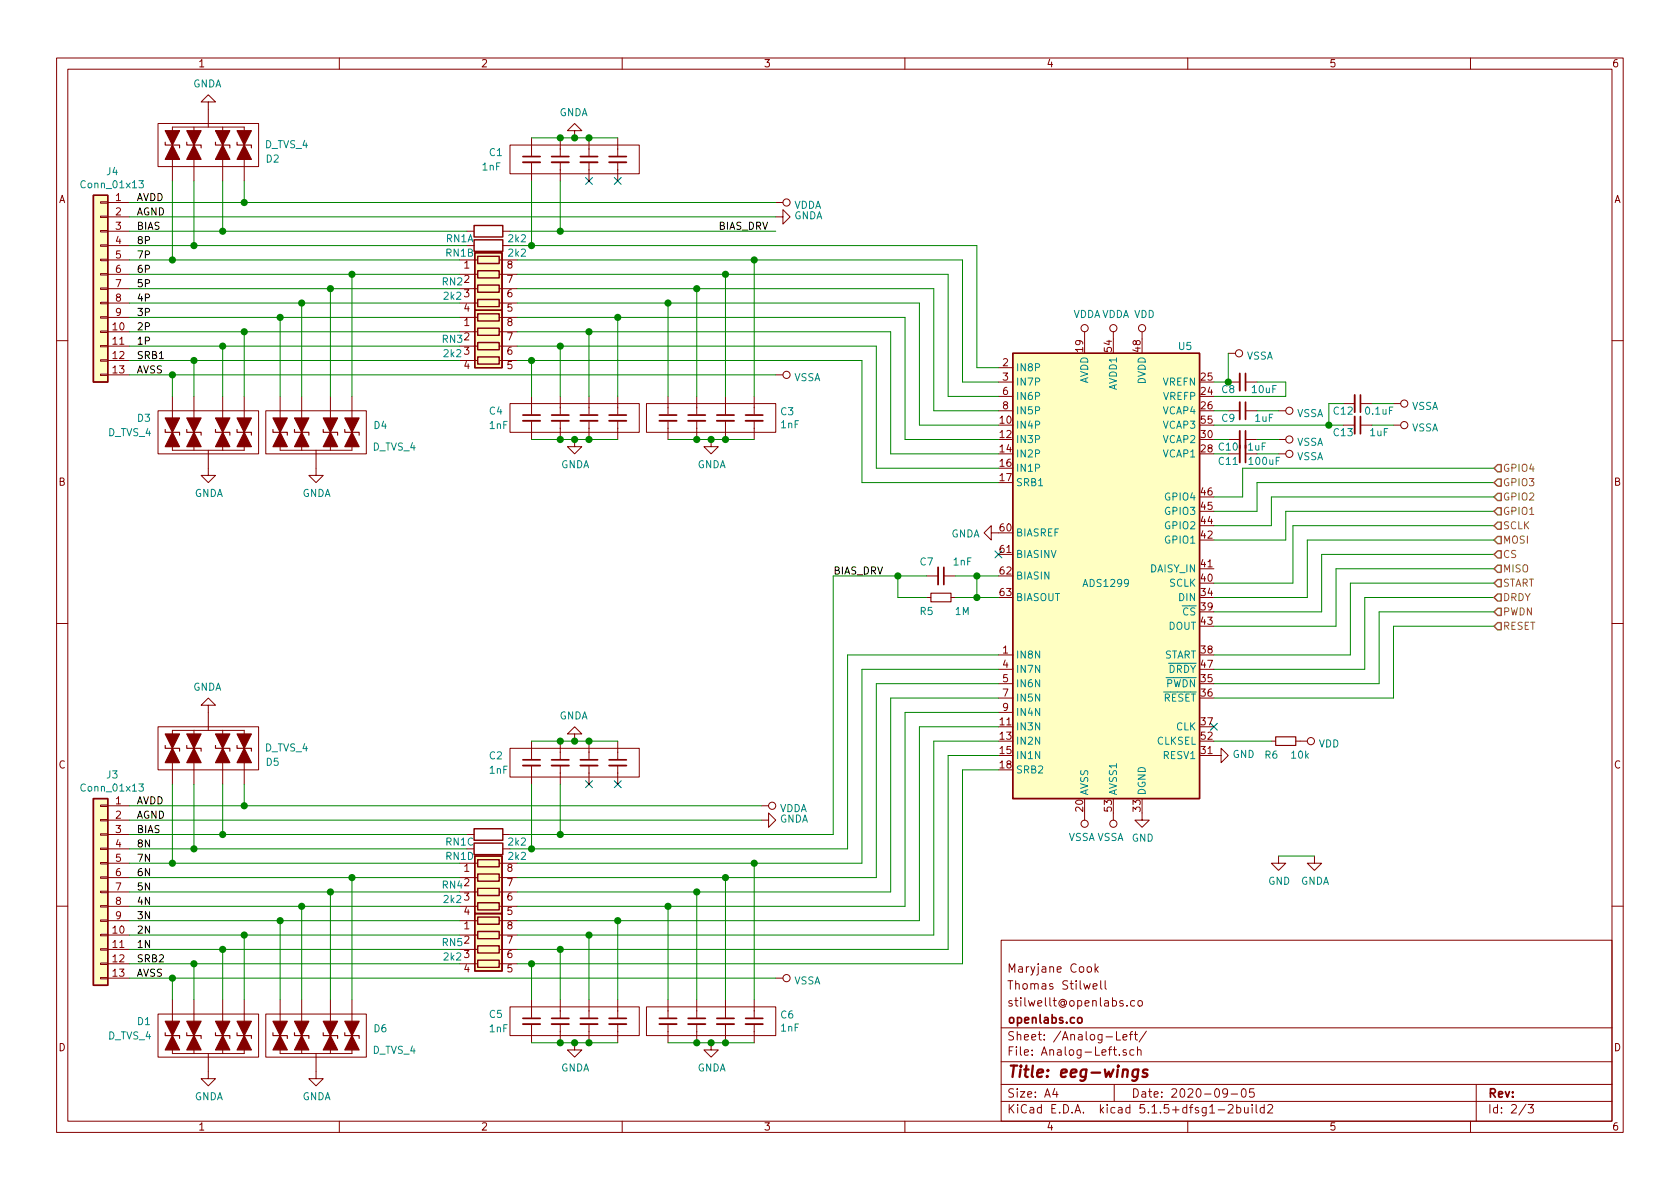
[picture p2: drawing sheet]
<svg xmlns="http://www.w3.org/2000/svg" width="297mm" height="210mm" viewBox="0 0 297 210" stroke-linecap="round" stroke-linejoin="round" font-family="sans-serif">
<g fill="none" stroke="#840000" stroke-width=".18">
<path d="M10 10.3h277v189.9h-277zM12 12.2h273v186.1h-273zM36.8 18h1.3l-1.3-1.2-1.2 1.2h1.2v3.8M60 10.3v1.9M110 10.3v1.9M160 10.3v1.9M210 10.3v1.9M260 10.3v1.9M17.8 38.2h1.2v.3h-1.2zM17.8 35.7h1.2v.2h-1.2zM19 35.8h3.9M19 38.3h3.9"/>
<path d="M27.9 21.8h17.8v7.7h-17.8zM30.5 22.5h12.7zM30.5 22.5v.6zM30.5 28.2v1.3zM30.5 24.4v2.5M30.5 29.5v2.5M34.3 22.5v.6zM34.3 28.2v1.3zM34.3 24.4v2.5M34.3 29.5v2.5M36.8 21.8v.7zM39.4 22.5v.6z"/>
<path d="M39.4 28.2v1.3zM39.4 24.4v2.5M39.4 29.5v2.5M43.2 22.5v.6zM43.2 28.2v1.3zM43.2 24.4v2.5M43.2 29.5v2.5M90.2 25.6h22.8v5.1h-22.8zM94 28.8v1.3zM94 26.3v1.3zM94 24.4v2M94 30v2"/>
<path d="M99.1 28.8v1.3zM99.1 26.3v1.3zM99.1 24.4v2M99.1 30v2M101.6 23.1h1.3l-1.3-1.3-1.3 1.3h1.3v1.3M104.1 28.8v1.3zM104.1 26.3v1.3zM104.1 24.4v2M104.1 30v2M109.2 28.8v1.3zM109.2 26.3v1.3zM109.2 24.4v2"/>
<path d="M109.2 30v2M137.2 38.3h1.2v-1.2l1.3 1.2-1.3 1.3v-1.3M137.2 35.8h1.2M17.8 56h1.2v.3h-1.2zM17.8 58.5h1.2v.3h-1.2zM17.8 53.5h1.2v.2h-1.2zM17.8 48.4h1.2v.2h-1.2zM17.8 45.8h1.2v.3h-1.2zM17.8 43.3h1.2v.3h-1.2zM17.8 40.8h1.2v.2h-1.2zM17.8 50.9h1.2v.3h-1.2zM19 58.7h3.9"/>
<path d="M19 40.9h3.9M19 43.4h3.9M19 46h3.9M19 48.5h3.9M19 51h3.9M19 53.6h3.9M19 56.1h3.9M81.3 58.7h3.2M81.3 48.5h3.2M81.3 51h3.2M81.3 53.6h3.2M81.3 56.1h3.2"/>
<path d="M82.5 40.9h1.3M83.8 46h.7M88.3 58.7h3.1M88.3 46h3.1M88.3 48.5h3.1M88.3 51h3.1M88.3 53.6h3.1M88.3 56.1h3.1M88.9 40.9h1.3M88.9 43.4h1.3M191.8 58.7v1.2M196.8 58.7v1.2"/>
<path d="M201.9 58.7v1.2M10 60.2h2M17.8 61.1h1.2v.2h-1.2zM17.8 63.6h1.2v.3h-1.2zM17.8 66.2h1.2v.2h-1.2zM19 66.3h3.9M19 61.2h3.9M19 63.7h3.9M27.9 72.6h17.8v7.7h-17.8zM30.5 79.6h12.7zM30.5 79v.6zM30.5 72.6v1.3z"/>
<path d="M30.5 70.1v2.5M30.5 75.2v2.5M34.3 79v.6zM34.3 72.6v1.3zM34.3 70.1v2.5M34.3 75.2v2.5M36.8 79.6v.7zM39.4 79v.6zM39.4 72.6v1.3zM39.4 70.1v2.5M39.4 75.2v2.5M43.2 79v.6z"/>
<path d="M43.2 72.6v1.3zM43.2 70.1v2.5M43.2 75.2v2.5M47 72.6h17.8v7.7h-17.8zM49.5 79.6h12.7zM49.5 79v.6zM49.5 72.6v1.3zM49.5 70.1v2.5M49.5 75.2v2.5M53.3 79v.6zM53.3 72.6v1.3zM53.3 70.1v2.5"/>
<path d="M53.3 75.2v2.5M55.9 79.6v.7zM58.4 79v.6zM58.4 72.6v1.3zM58.4 70.1v2.5M58.4 75.2v2.5M62.2 79v.6zM62.2 72.6v1.3zM62.2 70.1v2.5M62.2 75.2v2.5M81.3 61.2h3.2M81.3 63.7h3.2"/>
<path d="M88.3 61.2h3.1M88.3 63.7h3.1M90.2 71.4h22.8v5h-22.8zM94 74.5v1.3zM94 72v1.3zM94 70.1v2M94 75.7v2M99.1 74.5v1.3zM99.1 72v1.3zM99.1 70.1v2M99.1 75.7v2M101.6 77.7v1.3h1.3l-1.3 1.3-1.3-1.3h1.3"/>
<path d="M104.1 74.5v1.3zM104.1 72v1.3zM104.1 70.1v2M104.1 75.7v2M109.2 74.5v1.3zM109.2 72v1.3zM109.2 70.1v2M109.2 75.7v2M114.3 71.4h22.9v5h-22.9zM118.1 74.5v1.3zM118.1 72v1.3zM118.1 70.1v2"/>
<path d="M118.1 75.7v2M123.2 74.5v1.3zM123.2 72v1.3zM123.2 70.1v2M123.2 75.7v2M125.7 77.7v1.3h1.3l-1.3 1.3-1.2-1.3h1.2M128.3 74.5v1.3zM128.3 72v1.3zM128.3 70.1v2M128.3 75.7v2M133.3 74.5v1.3zM133.3 72v1.3z"/>
<path d="M133.3 70.1v2M133.3 75.7v2M137.2 66.3h1.2M176.5 65h2.6M176.5 67.6h2.6M176.5 70.1h2.6M176.5 72.6h2.6M217.2 67.6h2M217.2 72.6h2M217.2 77.7h2M217.2 62.5h1.2M220.2 67.6h2"/>
<path d="M220.2 72.6h2M220.2 77.7h2M226.1 72.6h1.2M226.1 77.7h1.2M237.5 71.4h2M237.5 75.2h2M240.5 71.4h2.1M240.5 75.2h2.1M246.4 71.4h1.2M246.4 75.2h1.2M285 60.2h2M36.8 80.3v3.8h1.3l-1.3 1.2-1.2-1.2h1.2"/>
<path d="M55.9 80.3v3.8h1.2l-1.2 1.2-1.3-1.2h1.3M175.3 94.2v-1.2l-1.3 1.2 1.3 1.3v-1.3h1.2M220.2 80.3h2M226.1 80.3h1.2M10 110.3h2M163.8 101.8h2.1M163.8 105.7h.8M166.9 101.8h2M168.1 105.7h.8M176.5 115.8h2.6M176.5 118.4h2.6M285 110.3h2"/>
<path d="M27.9 128.5h17.8v7.6h-17.8zM30.5 129.2h12.7zM30.5 129.2v.6zM30.5 134.9v1.2zM30.5 131.1v2.5M30.5 136.1v2.6M34.3 129.2v.6zM34.3 134.9v1.2zM34.3 131.1v2.5M34.3 136.1v2.6M36.8 128.5v.7zM36.8 124.7h1.3l-1.3-1.3-1.2 1.3h1.2v3.8"/>
<path d="M39.4 129.2v.6zM39.4 134.9v1.2zM39.4 131.1v2.5M39.4 136.1v2.6M43.2 129.2v.6zM43.2 134.9v1.2zM43.2 131.1v2.5M43.2 136.1v2.6M90.2 132.3h22.8v5.1h-22.8zM94 135.5v1.3zM94 133v1.2zM94 131.1v2"/>
<path d="M94 136.6v2.1M99.1 135.5v1.3zM99.1 133v1.2zM99.1 131.1v2M99.1 136.6v2.1M101.6 129.8h1.3l-1.3-1.3-1.3 1.3h1.3v1.3M104.1 135.5v1.3zM104.1 133v1.2zM104.1 131.1v2M104.1 136.6v2.1M109.2 135.5v1.3zM109.2 133v1.2z"/>
<path d="M109.2 131.1v2M109.2 136.6v2.1M176.5 120.9h2.6M176.5 123.4h2.6M176.5 126h2.6M214.6 133.6h1.3v-1.3l1.3 1.3-1.3 1.3v-1.3M224.8 131.1h.8M229.1 131.1h2M17.8 155.1h1.2v.2h-1.2zM17.8 152.5h1.2v.3h-1.2zM17.8 150h1.2v.2h-1.2zM17.8 147.4h1.2v.3h-1.2z"/>
<path d="M17.8 157.6h1.2v.3h-1.2zM17.8 144.9h1.2v.3h-1.2zM17.8 142.4h1.2v.2h-1.2zM19 142.5h3.9M19 145h3.9M19 147.6h3.9M19 150.1h3.9M19 152.6h3.9M19 155.2h3.9M19 157.7h3.9M81.3 155.2h3.2M81.3 157.7h3.2"/>
<path d="M82.5 147.6h1.3M83.8 152.6h.7M88.3 152.6h3.1M88.3 155.2h3.1M88.3 157.7h3.1M88.9 147.6h1.3M88.9 150.1h1.3M134.6 145h1.3v-1.2l1.3 1.2-1.3 1.3v-1.3M134.6 142.5h1.3M191.8 143.8v1.2M196.8 143.8v1.2M201.9 143.8v1.2h1.3l-1.3 1.3-1.2-1.3h1.2"/>
<path d="M226.1 151.4v1.2h1.2l-1.2 1.3-1.3-1.3h1.3M232.4 151.4v1.2h1.3l-1.3 1.3-1.3-1.3h1.3M10 160.2h2M17.8 162.7h1.2v.2h-1.2zM17.8 165.2h1.2v.3h-1.2zM17.8 167.8h1.2v.2h-1.2zM17.8 170.3h1.2v.3h-1.2zM17.8 172.8h1.2v.3h-1.2zM17.8 160.1h1.2v.3h-1.2zM19 165.3h3.9M19 167.9h3.9M19 170.4h3.9"/>
<path d="M19 173h3.9M19 160.3h3.9M19 162.8h3.9M27.9 179.3h17.8v7.6h-17.8zM30.5 179.3v1.3zM30.5 176.8v2.5M34.3 179.3v1.3zM34.3 176.8v2.5M39.4 179.3v1.3zM39.4 176.8v2.5M43.2 179.3v1.3zM43.2 176.8v2.5"/>
<path d="M47 179.3h17.8v7.6h-17.8zM49.5 179.3v1.3zM49.5 176.8v2.5M53.3 179.3v1.3zM53.3 176.8v2.5M58.4 179.3v1.3zM58.4 176.8v2.5M62.2 179.3v1.3zM62.2 176.8v2.5M81.3 165.3h3.2M81.3 167.9h3.2M81.3 170.4h3.2"/>
<path d="M81.3 160.3h3.2M81.3 162.8h3.2M88.3 165.3h3.1M88.3 167.9h3.1M88.3 170.4h3.1M88.3 160.3h3.1M88.3 162.8h3.1M90.2 178h22.8v5.1h-22.8zM94 178.7v1.3zM94 176.8v2M99.1 178.7v1.3zM99.1 176.8v2"/>
<path d="M104.1 178.7v1.3zM104.1 176.8v2M109.2 178.7v1.3zM109.2 176.8v2M114.3 178h22.9v5.1h-22.9zM118.1 178.7v1.3zM118.1 176.8v2M123.2 178.7v1.3zM123.2 176.8v2M128.3 178.7v1.3zM128.3 176.8v2M133.3 178.7v1.3z"/>
<path d="M133.3 176.8v2M137.2 173h1.2M177 166.3h108v32h-108zM192.3 171.1l.2-.2 .4 .2v.7l-.2 .1-.4-.1zM193.3 174.4l.7-.1-.1-.3-.4-.1-.2 .2v.7h.6M193.6 170.4v1.5M193.8 171.4l.4 .5M194.2 170.9l-.6 .6M194.6 173.4v1.3l.2 .2M195.4 173.4v1.3l.2 .2M199.3 177.8v.1M200.6 177l-.4-.1-.3 .3 .1 .6 .2 .1 .4-.1"/>
<path d="M201.3 177l.4-.1 .3 .3v.4l-.3 .3-.4-.1-.1-.2zM285 160.2h2M30.5 186.3h12.7zM30.5 185.7v.6zM30.5 181.9v2.5M34.3 185.7v.6zM34.3 181.9v2.5M36.8 186.3v.6zM36.8 186.9v3.8h1.3l-1.3 1.3-1.2-1.3h1.2M39.4 185.7v.6zM39.4 181.9v2.5M43.2 185.7v.6z"/>
<path d="M43.2 181.9v2.5M49.5 186.3h12.7zM49.5 185.7v.6zM49.5 181.9v2.5M53.3 185.7v.6zM53.3 181.9v2.5M55.9 186.3v.6zM55.9 186.9v3.8h1.2l-1.2 1.3-1.3-1.3h1.3M58.4 185.7v.6zM58.4 181.9v2.5M60 198.3v1.9M62.2 185.7v.6z"/>
<path d="M62.2 181.9v2.5M94 181.2v1.3zM94 182.4v2M99.1 181.2v1.3zM99.1 182.4v2M101.6 184.4v1.3h1.3l-1.3 1.2-1.3-1.2h1.3M104.1 181.2v1.3zM104.1 182.4v2M109.2 181.2v1.3zM109.2 182.4v2M110 198.3v1.9M118.1 181.2v1.3z"/>
<path d="M118.1 182.4v2M123.2 181.2v1.3zM123.2 182.4v2M125.7 184.4v1.3h1.3l-1.3 1.2-1.2-1.2h1.2M128.3 181.2v1.3zM128.3 182.4v2M133.3 181.2v1.3zM133.3 182.4v2M160 198.3v1.9M177 194.8h108M177 191.8h108M177 187.8h108"/>
<path d="M177 181.8h108M186.5 192.5l-.4 1h1M186.8 193v1M197 191.8v3M197.4 182.4v1.5h.7M197.9 186.5v.1M198.6 183.4l.7-.1-.1-.3-.4-.1-.2 .2v.7h.6M199.1 185.7l-.3-.1-.2 .2v.2l.5 .2v.3h-.5M199.7 182.9h.6M200.3 182.4l-.4 .2v1.3M200.5 185.7l-.4-.1-.3 .3v.6l.3 .1 .4-.1M200.6 182.9h.5"/>
<path d="M200.8 182.4v1.3l.3 .2M201.1 185.7l.2-.1 .4 .1 .1 .9M201.1 185.1v1.5M202.7 182.3l-1.3 2M210 198.3v1.9M215.4 196.3h1.1M217 193.2l-.1 .2a.48 .48 0 0 1-.6-.1v-.6a.48 .48 0 0 1 .6-.1l.1 .1a1.19 1.19 0 0 1-.2 1.2l-.5 .1M217.2 195.5l.2-.2h.4l.2 .5-.9 1h.9M217.7 193.5h1.1M218.7 195.9l.4-.1 .3 .3-.1 .6h-.6M218.7 195.3v1.5M219.6 192.7l.4-.2a.94 .94 0 0 1 0 1.5 .82 .82 0 0 1-.4-1.3z"/>
<path d="M220 195.8l.1 .9 .3 .1 .3-.1M220.7 195.8v1M221.4 195.3v.2M221.4 195.8v1M221.7 192.5h-.7l-.1 .7 .2-.1 .5 .1 .2 .2-.1 .5-.2 .1-.6-.1M222.1 195.3v1.3l.2 .2M223.5 195.9l-.4-.1-.3 .3 .1 .6 .2 .1 .4-.1M223.5 195.3v1.5M224.2 195.5l.2-.2h.3l.3 .5-.9 1h.9M260 198.3v1.9M261 191.8v6.5M269.8 195.2l-1.2 2"/>
<path d="M270.2 195.3h.9l-.5 .6 .4 .1v.7l-.2 .1-.6-.1"/>
<circle cx="139.1" cy="35.8" r=".63"/>
<circle cx="191.8" cy="58" r=".63"/>
<circle cx="196.8" cy="58" r=".63"/>
<circle cx="201.9" cy="58" r=".63"/>
<circle cx="139.1" cy="66.3" r=".63"/>
<circle cx="219.1" cy="62.5" r=".63"/>
<circle cx="228" cy="72.6" r=".63"/>
<circle cx="228" cy="77.7" r=".63"/>
<circle cx="248.3" cy="71.4" r=".63"/>
<circle cx="248.3" cy="75.2" r=".63"/>
<circle cx="228" cy="80.3" r=".63"/>
<circle cx="231.8" cy="131.1" r=".63"/>
<circle cx="136.5" cy="142.5" r=".63"/>
<circle cx="191.8" cy="145.7" r=".63"/>
<circle cx="196.8" cy="145.7" r=".63"/>
<circle cx="139.1" cy="173" r=".63"/>
</g>
<path d="M201.3 189.1l-.2 1.6a.6 .6 0 0 1-.9 .3M201.3 189.2a.73 .73 0 0 0-.9 .1l-.2 .8 .1 .2 .2 .1 .6-.1M202.9 189.2a.51 .51 0 0 0-.8 .3l.2 .3 .5 .1 .1 .3-.4 .2-.5-.1" fill="none" stroke="#840000" stroke-width=".41"/>
<g fill="none" stroke="#840000" stroke-width=".3">
<path d="M92.5 27.7h3M97.5 27.7h3.1M102.6 27.7h3.1M107.7 27.7h3M92.5 73.4h3M97.5 73.4h3.1M102.6 73.4h3.1M107.7 73.4h3M116.6 73.4h3M121.7 73.4h3M126.7 73.4h3.1M131.8 73.4h3.1"/>
<path d="M220.2 66v3.1M220.2 71.1v3.1M220.2 76.2v5.6M240.5 69.8v3.1M240.5 73.7v3M166.9 100.3v3.1M92.5 134.4h3M97.5 134.4h3.1M102.6 134.4h3.1M107.7 134.4h3M92.5 180.1h3M97.5 180.1h3.1"/>
<path d="M102.6 180.1h3.1M107.7 180.1h3M116.6 180.1h3M121.7 180.1h3M126.7 180.1h3.1M131.8 180.1h3.1M190.6 180.1l.2-.2 .4 .2 .1 .5-.1 .2-.4 .1-.2-.1z"/>
</g>
<g fill="none" stroke="#840000" stroke-width=".33">
<path d="M92.5 28.7h3M97.5 28.7h3.1M102.6 28.7h3.1M107.7 28.7h3M92.5 74.4h3M97.5 74.4h3.1M102.6 74.4h3.1M107.7 74.4h3M116.6 74.4h3M121.7 74.4h3M126.7 74.4h3.1M131.8 74.4h3.1"/>
<path d="M219.2 66v3.1M219.2 71.1v3.1M219.2 76.2v5.6M239.5 69.8v3.1M239.5 73.7v3M165.9 100.3v3.1M92.5 135.4h3M97.5 135.4h3.1M102.6 135.4h3.1M107.7 135.4h3M92.5 181.1h3M97.5 181.1h3.1"/>
<path d="M102.6 181.1h3.1M107.7 181.1h3M116.6 181.1h3M121.7 181.1h3M126.7 181.1h3.1M131.8 181.1h3.1"/>
</g>
<g fill="#ffffc2" stroke="#ffffc2" stroke-width=".18">
<path d="M16.5 141.2h2.5v33h-2.5z"/>
<path d="M179.1 62.5h33v78.7h-33z"/>
<path d="M16.5 34.5h2.5v33.1h-2.5z"/>
<path d="M83.9 54.9h4.9v10.1h-4.9z"/>
<path d="M83.9 161.5h4.9v10.2h-4.9z"/>
<path d="M83.9 151.4h4.9v10.1h-4.9z"/>
<path d="M83.9 44.7h4.9v10.2h-4.9z"/>
</g>
<g fill="none" stroke="#840000" stroke-width=".25">
<path d="M16.5 34.5h2.5v33.1h-2.5zM83.8 39.9h5.1v2h-5.1zM83.8 42.4h5.1v2h-5.1zM83.9 54.9h4.9v10.1h-4.9zM83.9 44.7h4.9v10.2h-4.9zM84.5 55.5h3.8v1.3h-3.8zM84.5 58h3.8v1.3h-3.8zM84.5 45.3h3.8v1.3h-3.8zM84.5 47.9h3.8v1.2h-3.8zM84.5 50.4h3.8v1.3h-3.8zM84.5 53h3.8v1.2h-3.8zM84.5 60.6h3.8v1.2h-3.8z"/>
<path d="M84.5 63.1h3.8v1.3h-3.8zM179.1 62.5h33v78.7h-33zM16.5 141.2h2.5v33h-2.5zM83.8 149.1h5.1v2h-5.1zM83.8 146.6h5.1v2h-5.1zM83.9 151.4h4.9v10.1h-4.9zM84.5 152h3.8v1.3h-3.8zM84.5 154.6h3.8v1.2h-3.8zM84.5 157.1h3.8v1.3h-3.8zM84.5 159.6h3.8v1.3h-3.8zM83.9 161.5h4.9v10.2h-4.9zM84.5 162.2h3.8v1.2h-3.8z"/>
<path d="M84.5 164.7h3.8v1.3h-3.8zM84.5 167.3h3.8v1.2h-3.8zM84.5 169.8h3.8v1.3h-3.8z"/>
</g>
<path d="M24.6 31.9h.7l-.4 .5 .4 .2-.1 .6h-.4l-.2-.1M24.6 138.6h.7l-.4 .5 .4 .1-.1 .6-.4 .1-.2-.1" fill="none" stroke="#008484" stroke-width=".18"/>
<g fill="none" stroke="#840000" stroke-width=".2">
<path d="M29.2 25.1v.5h2.5v.6M33 25.1v.5h2.6v.6M38.1 25.1v.5h2.5v.6M41.9 25.1v.5h2.5v.6M29.2 75.9v.5h2.5v.6M33 75.9v.5h2.6v.6M38.1 75.9v.5h2.5v.6M41.9 75.9v.5h2.5v.6M48.3 75.9v.5h2.5v.6M52.1 75.9v.5h2.5v.6M57.1 75.9v.5h2.6v.6M61 75.9v.5h2.5v.6"/>
<path d="M164.6 104.9h3.5v1.5h-3.5zM29.2 131.8v.5h2.5v.5M33 131.8v.5h2.6v.5M38.1 131.8v.5h2.5v.5M41.9 131.8v.5h2.5v.5M225.6 130.3h3.5v1.5h-3.5zM29.2 182.6v.5h2.5v.5M33 182.6v.5h2.6v.5M38.1 182.6v.5h2.5v.5M41.9 182.6v.5h2.5v.5M48.3 182.6v.5h2.5v.5M52.1 182.6v.5h2.5v.5"/>
<path d="M57.1 182.6v.5h2.6v.5M61 182.6v.5h2.5v.5"/>
</g>
<g fill="#840000" stroke="#840000" stroke-width=".2">
<path d="M43.2 25.6l1.2 2.6h-2.5z"/>
<path d="M41.9 23.1h2.5l-1.2 2.5z"/>
<path d="M39.4 25.6l1.2 2.6h-2.5z"/>
<path d="M38.1 23.1h2.5l-1.2 2.5z"/>
<path d="M34.3 25.6l1.3 2.6h-2.6z"/>
<path d="M33 23.1h2.6l-1.3 2.5z"/>
<path d="M30.5 25.6l1.2 2.6h-2.5z"/>
<path d="M29.2 23.1h2.5l-1.2 2.5z"/>
<path d="M43.2 132.3l1.2 2.6h-2.5z"/>
<path d="M41.9 129.8h2.5l-1.2 2.5z"/>
<path d="M39.4 132.3l1.2 2.6h-2.5z"/>
<path d="M38.1 129.8h2.5l-1.2 2.5z"/>
<path d="M34.3 132.3l1.3 2.6h-2.6z"/>
<path d="M33 129.8h2.6l-1.3 2.5z"/>
<path d="M30.5 132.3l1.2 2.6h-2.5z"/>
<path d="M29.2 129.8h2.5l-1.2 2.5z"/>
<path d="M48.3 180.6h2.5l-1.3 2.5z"/>
<path d="M49.5 183.1l1.3 2.6h-2.5z"/>
<path d="M52.1 180.6h2.5l-1.3 2.5z"/>
<path d="M53.3 183.1l1.3 2.6h-2.5z"/>
<path d="M57.1 180.6h2.6l-1.3 2.5z"/>
<path d="M58.4 183.1l1.3 2.6h-2.6z"/>
<path d="M61 180.6h2.5l-1.3 2.5z"/>
<path d="M62.2 183.1l1.3 2.6h-2.5z"/>
<path d="M29.2 180.6h2.5l-1.2 2.5z"/>
<path d="M30.5 183.1l1.2 2.6h-2.5z"/>
<path d="M33 180.6h2.6l-1.3 2.5z"/>
<path d="M34.3 183.1l1.3 2.6h-2.6z"/>
<path d="M38.1 180.6h2.5l-1.2 2.5z"/>
<path d="M39.4 183.1l1.2 2.6h-2.5z"/>
<path d="M41.9 180.6h2.5l-1.2 2.5z"/>
<path d="M43.2 183.1l1.2 2.6h-2.5z"/>
<path d="M48.3 73.9h2.5l-1.3 2.5z"/>
<path d="M49.5 76.4l1.3 2.6h-2.5z"/>
<path d="M52.1 73.9h2.5l-1.3 2.5z"/>
<path d="M53.3 76.4l1.3 2.6h-2.5z"/>
<path d="M57.1 73.9h2.6l-1.3 2.5z"/>
<path d="M58.4 76.4l1.3 2.6h-2.6z"/>
<path d="M61 73.9h2.5l-1.3 2.5z"/>
<path d="M62.2 76.4l1.3 2.6h-2.5z"/>
<path d="M29.2 73.9h2.5l-1.2 2.5z"/>
<path d="M30.5 76.4l1.2 2.6h-2.5z"/>
<path d="M33 73.9h2.6l-1.3 2.5z"/>
<path d="M34.3 76.4l1.3 2.6h-2.6z"/>
<path d="M38.1 73.9h2.5l-1.2 2.5z"/>
<path d="M39.4 76.4l1.2 2.6h-2.5z"/>
<path d="M41.9 73.9h2.5l-1.2 2.5z"/>
<path d="M43.2 76.4l1.2 2.6h-2.5z"/>
</g>
<g fill="none" stroke="#008400" stroke-width=".18">
<path d="M22.9 35.8h114.3M22.9 38.3h114.3M30.5 32v14M34.3 32v11.4M39.4 32v8.9M43.2 32v3.8M94 24.4h15.2M94 32v11.4M99.1 32v8.9M22.9 48.5h58.4M22.9 40.9h59.6M22.9 43.4h59.6"/>
<path d="M22.9 46h58.4M22.9 51h58.4M22.9 53.6h58.4M22.9 56.1h58.4M22.9 58.7h58.4M43.2 58.7v11.4M49.5 56.1v14M53.3 53.6v16.5M58.4 51v19.1M62.2 48.5v21.6M90.2 43.4h82.5v21.6h3.8M90.2 40.9h47"/>
<path d="M91.4 58.7h66.1v21.6h19M91.4 56.1h68.6v21.6h16.5M91.4 53.6h71.2v21.6h13.9M91.4 48.5h76.2v21.6h8.9M91.4 46h78.8v21.6h6.3M91.4 51h73.7v21.6h11.4M104.1 58.7v11.4M109.2 56.1v14M118.1 53.6v16.5M123.2 51v19.1M128.3 48.5v21.6M133.3 46v24.1"/>
<path d="M22.9 61.2h58.4M22.9 63.7h58.4M22.9 66.3h114.3M30.5 66.3v3.8M34.3 63.7v6.4M39.4 61.2v8.9M91.4 63.7h61v21.6h24.1M91.4 61.2h63.5v21.6h21.6M94 77.7h15.2M94 63.7v6.4M99.1 61.2v8.9M118.1 77.7h15.2"/>
<path d="M214.6 77.7h2.6M214.6 75.2h22.9M214.6 72.6h2.6M217.2 62.5v5.1h-2.6M222.2 77.7h3.9M222.2 67.6h5.1v2.5h-12.7M222.2 72.6h3.9M237.5 71.4h-2.6v3.8M242.6 75.2h3.8M242.6 71.4h3.8M222.2 80.3h3.9M264.2 98h-30.5v10.2h-19.1"/>
<path d="M264.2 90.4h-36.9v5.1h-12.7M264.2 95.5h-33.1v10.2h-16.5M264.2 93h-35.6v10.1h-14M264.2 87.9h-39.4v5.1h-10.2M264.2 82.8h-44.5v5.1h-5.1M264.2 85.3h-42v5.1h-7.6M158.7 101.8v3.9h5.1M163.8 101.8h-16.5v45.8h-57.1M168.9 105.7h7.6M168.9 101.8h7.6M172.7 101.8v3.9M176.5 115.8h-26.6v34.3h-59.7"/>
<path d="M176.5 118.4h-24.1v34.2h-61M264.2 108.2h-20.4v12.7h-29.2M264.2 105.7h-22.9v12.7h-26.7M264.2 103.1h-25.4v12.7h-24.2M264.2 100.6h-28v10.1h-21.6M264.2 110.7h-17.8v12.7h-31.8M30.5 138.7v13.9M34.3 138.7v11.4M39.4 138.7v8.9M43.2 138.7v3.8M94 131.1h15.2M94 138.7v11.4"/>
<path d="M99.1 138.7v8.9M176.5 120.9h-21.6v34.3h-63.5M176.5 131.1h-11.4v34.2h-73.7M176.5 123.4h-19v34.3h-66.1M176.5 126h-16.5v34.3h-68.6M176.5 128.5h-13.9v34.3h-71.2M176.5 133.6h-8.9v34.3h-76.2M176.5 136.1h-6.3v34.3h-78.8M214.6 131.1h10.2M22.9 155.2h58.4M22.9 152.6h58.4M22.9 150.1h59.6"/>
<path d="M22.9 147.6h59.6M22.9 142.5h111.7M22.9 145h111.7M22.9 157.7h58.4M58.4 157.7v19.1M62.2 155.2v21.6M123.2 157.7v19.1M128.3 155.2v21.6M133.3 152.6v24.2M226.1 151.4h6.3M22.9 160.3h58.4M22.9 162.8h58.4"/>
<path d="M22.9 165.3h58.4M22.9 167.9h58.4M22.9 170.4h58.4M22.9 173h114.3M30.5 173v3.8M34.3 170.4v6.4M39.4 167.9v8.9M43.2 165.3v11.5M49.5 162.8v14M53.3 160.3v16.5M94 170.4v6.4M99.1 167.9v8.9"/>
<path d="M104.1 165.3v11.5M109.2 162.8v14M118.1 160.3v16.5M94 184.4h15.2M118.1 184.4h15.2"/>
</g>
<path d="M264.8 82.2h.6v1.2h-.6l-.6-.6zM264.8 84.7h.6v1.3h-.6l-.6-.7zM264.8 87.2h.6v1.3h-.6l-.6-.6zM264.8 89.8h.6v1.3h-.6l-.6-.7zM264.8 92.3h.6v1.3h-.6l-.6-.6zM264.8 94.9h.6v1.2h-.6l-.6-.6zM264.8 97.4h.6v1.3h-.6l-.6-.7zM264.8 99.9h.6v1.3h-.6l-.6-.6zM264.8 102.5h.6v1.3h-.6l-.6-.7zM264.8 105h.6v1.3h-.6l-.6-.6zM264.8 107.6h.6v1.2h-.6l-.6-.6zM264.8 110.1h.6v1.3h-.6l-.6-.7z" fill="none" stroke="#848400" stroke-width=".25"/>
<g fill="#008400" stroke="#008400" stroke-width=".25">
<circle cx="94" cy="63.7" r=".51"/>
<circle cx="34.3" cy="63.7" r=".51"/>
<circle cx="128.3" cy="48.5" r=".51"/>
<circle cx="30.5" cy="46" r=".51"/>
<circle cx="43.2" cy="35.8" r=".51"/>
<circle cx="39.4" cy="61.2" r=".51"/>
<circle cx="123.2" cy="51" r=".51"/>
<circle cx="62.2" cy="155.2" r=".51"/>
<circle cx="43.2" cy="58.7" r=".51"/>
<circle cx="39.4" cy="40.9" r=".51"/>
<circle cx="118.1" cy="53.6" r=".51"/>
<circle cx="172.7" cy="101.8" r=".51"/>
<circle cx="62.2" cy="48.5" r=".51"/>
<circle cx="49.5" cy="56.1" r=".51"/>
<circle cx="109.2" cy="56.1" r=".51"/>
<circle cx="34.3" cy="43.4" r=".51"/>
<circle cx="99.1" cy="61.2" r=".51"/>
<circle cx="53.3" cy="53.6" r=".51"/>
<circle cx="104.1" cy="58.7" r=".51"/>
<circle cx="58.4" cy="51" r=".51"/>
<circle cx="172.7" cy="105.7" r=".51"/>
<circle cx="128.3" cy="155.2" r=".51"/>
<circle cx="39.4" cy="167.9" r=".51"/>
<circle cx="34.3" cy="170.4" r=".51"/>
<circle cx="30.5" cy="173" r=".51"/>
<circle cx="217.2" cy="67.6" r=".51"/>
<circle cx="94" cy="170.4" r=".51"/>
<circle cx="99.1" cy="167.9" r=".51"/>
<circle cx="104.1" cy="165.3" r=".51"/>
<circle cx="235" cy="75.2" r=".51"/>
<circle cx="109.2" cy="162.8" r=".51"/>
<circle cx="118.1" cy="160.3" r=".51"/>
<circle cx="123.2" cy="157.7" r=".51"/>
<circle cx="30.5" cy="66.3" r=".51"/>
<circle cx="133.4" cy="152.6" r=".51"/>
<circle cx="94" cy="150.1" r=".51"/>
<circle cx="101.6" cy="131.1" r=".51"/>
<circle cx="99.1" cy="147.6" r=".51"/>
<circle cx="99.1" cy="184.4" r=".51"/>
<circle cx="125.7" cy="184.4" r=".51"/>
<circle cx="104.1" cy="184.4" r=".51"/>
<circle cx="101.6" cy="184.4" r=".51"/>
<circle cx="123.2" cy="184.4" r=".51"/>
<circle cx="128.3" cy="184.4" r=".51"/>
<circle cx="104.1" cy="131.1" r=".51"/>
<circle cx="49.5" cy="162.8" r=".51"/>
<circle cx="133.4" cy="46" r=".51"/>
<circle cx="94" cy="43.4" r=".51"/>
<circle cx="99.1" cy="40.9" r=".51"/>
<circle cx="158.8" cy="101.8" r=".51"/>
<circle cx="99.1" cy="77.7" r=".51"/>
<circle cx="104.1" cy="77.7" r=".51"/>
<circle cx="123.2" cy="77.7" r=".51"/>
<circle cx="43.2" cy="142.5" r=".51"/>
<circle cx="128.3" cy="77.7" r=".51"/>
<circle cx="39.4" cy="147.6" r=".51"/>
<circle cx="99.1" cy="24.4" r=".51"/>
<circle cx="34.3" cy="150.1" r=".51"/>
<circle cx="104.1" cy="24.4" r=".51"/>
<circle cx="101.6" cy="77.7" r=".51"/>
<circle cx="30.5" cy="152.6" r=".51"/>
<circle cx="125.7" cy="77.7" r=".51"/>
<circle cx="99.1" cy="131.1" r=".51"/>
<circle cx="101.6" cy="24.4" r=".51"/>
<circle cx="58.4" cy="157.7" r=".51"/>
<circle cx="53.3" cy="160.3" r=".51"/>
<circle cx="43.2" cy="165.3" r=".51"/>
</g>
<path d="M103.5 31.4l1.2 1.2M104.7 31.4l-1.2 1.2M108.6 31.4l1.2 1.2M109.8 31.4l-1.2 1.2M175.9 97.4l1.2 1.2M177.1 97.4l-1.2 1.2M103.5 138.1l1.2 1.2M104.7 138.1l-1.2 1.2M108.6 138.1l1.2 1.2M109.8 138.1l-1.2 1.2M214 127.9l1.2 1.2M215.2 127.9l-1.2 1.2" fill="none" stroke="#000084" stroke-width=".18"/>
<text font-size="2.8" fill="#840000" x="178" y="190.5">Title: eeg-wings</text>
<g font-size="2.1" fill="#840000">
<text x="178" y="172">Maryjane Cook</text>
<text x="178" y="178">stilwellt@openlabs.co</text>
<text x="178" y="175">Thomas Stilwell</text>
<text x="178" y="184">Sheet: /Analog-Left/</text>
<text x="178" y="181">openlabs.co</text>
<text x="178" y="186.7">File: Analog-Left.sch</text>
<text x="178" y="196.9">KiCad E.D.A. kicad 5.1.5+dfsg1-2build2</text>
<text x="178" y="194.1">Size: A4</text>
<text x="200" y="194.1">Date: 2020-09-05</text>
<text x="263" y="194.1">Rev:</text>
<text x="263" y="196.9">Id: 2/3</text>
</g>
<g font-size="1.8" fill="#840000">
<text x="35" y="11.9">1</text>
<text x="85" y="11.9">2</text>
<text x="135" y="11.9">3</text>
<text x="185" y="11.9">4</text>
<text x="235" y="11.9">5</text>
<text x="285" y="11.9">6</text>
<text x="10.4" y="35.9">A</text>
<text x="20.5" y="35.6">1</text>
<text x="285.4" y="35.9">A</text>
<text x="20.5" y="38.1">2</text>
<text x="20.5" y="40.6">3</text>
<text x="20.5" y="43.2">4</text>
<text x="20.5" y="45.7">5</text>
<text x="78.9" y="45.4">RN1B</text>
<text x="82.1" y="47.5">1</text>
<text x="89.7" y="47.5">8</text>
<text x="20.5" y="48.3">6</text>
<text x="20.5" y="50.8">7</text>
<text x="20.5" y="53.3">8</text>
<text x="82.1" y="52.6">3</text>
<text x="89.7" y="52.6">6</text>
<text x="89.7" y="50">7</text>
<text x="20" y="58.4">10</text>
<text x="20.5" y="55.9">9</text>
<text x="82.1" y="57.7">1</text>
<text x="82.1" y="55.1">4</text>
<text x="89.7" y="57.7">8</text>
<text x="89.7" y="55.1">5</text>
<text x="20" y="61">11</text>
<text x="20" y="63.5">12</text>
<text x="82.1" y="62.7">3</text>
<text x="82.1" y="65.3">4</text>
<text x="89.7" y="65.3">5</text>
<text x="89.7" y="62.7">6</text>
<text x="89.7" y="60.2">7</text>
<text x="177.3" y="64.8">2</text>
<text x="191.5" y="62.2" transform="rotate(-90 191.5 62.2)">19</text>
<text x="196.6" y="62.2" transform="rotate(-90 196.6 62.2)">54</text>
<text x="201.7" y="62.2" transform="rotate(-90 201.7 62.2)">48</text>
<text x="20" y="66">13</text>
<text x="177.3" y="67.3">3</text>
<text x="177.3" y="69.8">6</text>
<text x="212.4" y="69.8">24</text>
<text x="212.4" y="67.3">25</text>
<text x="176.8" y="74.9">10</text>
<text x="176.8" y="77.5">12</text>
<text x="177.3" y="72.4">8</text>
<text x="212.4" y="72.4">26</text>
<text x="212.4" y="77.5">30</text>
<text x="212.4" y="74.9">55</text>
<text x="176.8" y="80">14</text>
<text x="176.8" y="82.5">16</text>
<text x="10.4" y="85.9">B</text>
<text x="176.8" y="85.1">17</text>
<text x="212.4" y="87.6">46</text>
<text x="285.4" y="85.9">B</text>
<text x="176.8" y="94">60</text>
<text x="212.4" y="95.2">42</text>
<text x="212.4" y="92.7">44</text>
<text x="212.4" y="90.2">45</text>
<text x="176.8" y="97.8">61</text>
<text x="176.8" y="101.6">62</text>
<text x="212.4" y="100.3">41</text>
<text x="176.8" y="105.4">63</text>
<text x="212.4" y="105.4">34</text>
<text x="212.4" y="107.9">39</text>
<text x="212.4" y="102.9">40</text>
<text x="212.4" y="110.5">43</text>
<text x="177.3" y="115.6">1</text>
<text x="177.3" y="118.1">4</text>
<text x="212.4" y="115.6">38</text>
<text x="212.4" y="118.1">47</text>
<text x="177.3" y="120.6">5</text>
<text x="177.3" y="123.2">7</text>
<text x="177.3" y="125.7">9</text>
<text x="212.4" y="120.6">35</text>
<text x="212.4" y="123.2">36</text>
<text x="176.8" y="128.3">11</text>
<text x="176.8" y="130.8">13</text>
<text x="212.4" y="128.3">37</text>
<text x="212.4" y="130.8">52</text>
<text x="10.4" y="135.9">C</text>
<text x="176.8" y="133.3">15</text>
<text x="176.8" y="135.9">18</text>
<text x="212.4" y="133.3">31</text>
<text x="285.4" y="135.9">C</text>
<text x="20.5" y="142.2">1</text>
<text x="191.5" y="143.5" transform="rotate(-90 191.5 143.5)">20</text>
<text x="196.6" y="143.5" transform="rotate(-90 196.6 143.5)">53</text>
<text x="201.7" y="143.5" transform="rotate(-90 201.7 143.5)">33</text>
<text x="20.5" y="144.8">2</text>
<text x="20.5" y="147.3">3</text>
<text x="20.5" y="149.9">4</text>
<text x="20.5" y="152.4">5</text>
<text x="20.5" y="154.9">6</text>
<text x="78.9" y="152.1">RN1D</text>
<text x="82.1" y="154.2">1</text>
<text x="89.7" y="154.2">8</text>
<text x="20.5" y="157.5">7</text>
<text x="20.5" y="160">8</text>
<text x="82.1" y="159.3">3</text>
<text x="82.1" y="161.8">4</text>
<text x="89.7" y="161.8">5</text>
<text x="89.7" y="159.3">6</text>
<text x="89.7" y="156.7">7</text>
<text x="20" y="165.1">10</text>
<text x="20" y="167.6">11</text>
<text x="20.5" y="162.6">9</text>
<text x="82.1" y="164.3">1</text>
<text x="89.7" y="166.9">7</text>
<text x="89.7" y="164.3">8</text>
<text x="20" y="170.2">12</text>
<text x="20" y="172.7">13</text>
<text x="82.1" y="169.4">3</text>
<text x="82.1" y="172">4</text>
<text x="89.7" y="172">5</text>
<text x="89.7" y="169.4">6</text>
<text x="10.4" y="185.9">D</text>
<text x="285.4" y="185.9">D</text>
<text x="35" y="199.9">1</text>
<text x="85" y="199.9">2</text>
<text x="135" y="199.9">3</text>
<text x="185" y="199.9">4</text>
<text x="235" y="199.9">5</text>
<text x="285" y="199.9">6</text>
</g>
<g font-size="1.8" fill="#008484">
<text x="34.1" y="15.5">GNDA</text>
<text x="98.9" y="20.5">GNDA</text>
<text x="46.9" y="26.2">D_TVS_4</text>
<text x="47.1" y="28.7">D2</text>
<text x="86.6" y="27.6">C1</text>
<text x="14.6" y="33.3">Conn_01x13</text>
<text x="18.9" y="31">J4</text>
<text x="85.3" y="30.1">1nF</text>
<text x="140.4" y="36.9">VDDA</text>
<text x="140.4" y="38.8">GNDA</text>
<text x="78.9" y="42.8">RN1A</text>
<text x="90" y="45.4">2k2</text>
<text x="90" y="42.8">2k2</text>
<text x="78.3" y="50.5">RN22</text>
<text x="78.5" y="53">2k2</text>
<text x="189.7" y="56.2">VDDAVDDA VDD</text>
<text x="78.3" y="60.6">RN32</text>
<text x="78.5" y="63.2">2k2</text>
<text x="179.6" y="65.7">IN8P</text>
<text x="208.4" y="61.9">U5</text>
<text x="220.4" y="63.6">VSSA</text>
<text x="140.4" y="67.4">VSSA</text>
<text x="179.6" y="68.2">IN7P</text>
<text x="179.6" y="70.7">IN6P</text>
<text x="192.4" y="68" transform="rotate(-90 192.4 68)">AVDD</text>
<text x="197.5" y="69" transform="rotate(-90 197.5 69)">AVDD1</text>
<text x="202.6" y="68" transform="rotate(-90 202.6 68)">DVDD</text>
<text x="205.6" y="68.2">VREFN</text>
<text x="205.7" y="70.7">VREFP</text>
<text x="216.1" y="69.5">C8</text>
<text x="221.5" y="69.5">10uF</text>
<text x="19.1" y="77.1">D_TVS_4</text>
<text x="24.3" y="74.6">D3</text>
<text x="66.1" y="75.9">D4</text>
<text x="86.6" y="73.3">C4</text>
<text x="86.6" y="75.9">1nF</text>
<text x="138.1" y="73.4">C3</text>
<text x="138.1" y="75.7">1nF</text>
<text x="179.6" y="75.8">IN4P</text>
<text x="179.6" y="73.3">IN5P</text>
<text x="205.7" y="73.3">VCAP4</text>
<text x="205.7" y="75.8">VCAP3</text>
<text x="216.1" y="74.6">C9</text>
<text x="221.9" y="74.6">1uF</text>
<text x="229.3" y="73.8">VSSA</text>
<text x="235.9" y="73.3">C12</text>
<text x="235.9" y="77.1">C13</text>
<text x="241.5" y="73.3">0.1uF</text>
<text x="242.3" y="77.1">1uF</text>
<text x="249.6" y="72.5">VSSA</text>
<text x="249.6" y="76.3">VSSA</text>
<text x="65.9" y="79.7">D_TVS_4</text>
<text x="99.1" y="82.8">GNDA</text>
<text x="123.3" y="82.8">GNDA</text>
<text x="179.6" y="78.4">IN3P</text>
<text x="179.6" y="80.9">IN2P</text>
<text x="179.6" y="83.4">IN1P</text>
<text x="205.7" y="80.9">VCAP1</text>
<text x="205.7" y="78.4">VCAP2</text>
<text x="215.5" y="82.2">C11</text>
<text x="220.7" y="79.7">1uF</text>
<text x="221" y="82.2">100uF</text>
<text x="229.3" y="78.8">VSSA</text>
<text x="229.3" y="81.4">VSSA</text>
<text x="34.4" y="87.9">GNDA</text>
<text x="53.4" y="87.9">GNDA</text>
<text x="179.6" y="86">SRB1</text>
<text x="206.2" y="88.5">GPIO4</text>
<text x="168.1" y="95">GNDA</text>
<text x="179.6" y="94.9">BIASREF</text>
<text x="206.2" y="93.6">GPIO2</text>
<text x="206.2" y="91.1">GPIO3</text>
<text x="162.7" y="100">C7</text>
<text x="168.6" y="100">1nF</text>
<text x="179.6" y="98.7">BIASINV</text>
<text x="203.4" y="101.2">DAISY_IN</text>
<text x="206.2" y="96.1">GPIO1</text>
<text x="179.6" y="102.5">BIASIN</text>
<text x="179.6" y="106.3">BIASOUT</text>
<text x="191.7" y="103.8">ADS1299</text>
<text x="206.8" y="103.8">SCLK</text>
<text x="208.5" y="106.3">DIN</text>
<text x="162.7" y="108.8">R5</text>
<text x="168.9" y="108.8">1M</text>
<text x="206.6" y="111.4">DOUT</text>
<text x="209.1" y="108.8">CS</text>
<text x="179.6" y="116.5">IN8N</text>
<text x="179.6" y="119">IN7N</text>
<text x="205.7" y="116.5">START</text>
<text x="206.6" y="119">DRDY</text>
<text x="34.1" y="122.1">GNDA</text>
<text x="179.6" y="121.5">IN6N</text>
<text x="179.6" y="124.1">IN5N</text>
<text x="205.7" y="124.1">RESET</text>
<text x="206.2" y="121.5">PWDN</text>
<text x="98.9" y="127.2">GNDA</text>
<text x="179.6" y="129.2">IN3N</text>
<text x="179.6" y="131.7">IN2N</text>
<text x="179.6" y="126.6">IN4N</text>
<text x="204.5" y="131.7">CLKSEL</text>
<text x="207.9" y="129.2">CLK</text>
<text x="18.9" y="137.7">J3</text>
<text x="46.9" y="132.9">D_TVS_4</text>
<text x="47.1" y="135.4">D5</text>
<text x="86.6" y="134.3">C2</text>
<text x="86.6" y="136.8">1nF</text>
<text x="179.6" y="134.2">IN1N</text>
<text x="179.6" y="136.8">SRB2</text>
<text x="205.8" y="134.2">RESV1</text>
<text x="217.9" y="134">GND</text>
<text x="223.7" y="134.2">R6</text>
<text x="228.4" y="134.2">10k</text>
<text x="233.1" y="132.2">VDD</text>
<text x="14.6" y="140">Conn_01x13</text>
<text x="137.8" y="143.6">VDDA</text>
<text x="192.4" y="140.7" transform="rotate(-90 192.4 140.7)">AVSS</text>
<text x="197.5" y="140.7" transform="rotate(-90 197.5 140.7)">AVSS1</text>
<text x="202.6" y="140.7" transform="rotate(-90 202.6 140.7)">DGND</text>
<text x="78.9" y="149.5">RN1C</text>
<text x="90" y="149.5">2k2</text>
<text x="137.8" y="145.5">GNDA</text>
<text x="188.9" y="148.7">VSSA VSSA</text>
<text x="200.1" y="148.8">GND</text>
<text x="90" y="152.1">2k2</text>
<text x="78.3" y="157.1">RN42</text>
<text x="78.5" y="159.7">2k2</text>
<text x="224.2" y="156.5">GND</text>
<text x="229.9" y="156.5">GNDA</text>
<text x="78.3" y="167.3">RN52</text>
<text x="78.5" y="169.8">2k2</text>
<text x="140.4" y="174.1">VSSA</text>
<text x="19.1" y="183.8">D_TVS_4</text>
<text x="24.3" y="181.3">D1</text>
<text x="66.1" y="182.5">D6</text>
<text x="86.6" y="180">C5</text>
<text x="86.6" y="182.5">1nF</text>
<text x="138.1" y="180.1">C6</text>
<text x="138.1" y="182.4">1nF</text>
<text x="65.9" y="186.4">D_TVS_4</text>
<text x="99.1" y="189.5">GNDA</text>
<text x="123.3" y="189.5">GNDA</text>
<text x="34.4" y="194.6">GNDA</text>
<text x="53.4" y="194.6">GNDA</text>
</g>
<g font-size="1.8">
<text x="24.1" y="35.6">AVDD</text>
<text x="24.1" y="40.6">BIAS</text>
<text x="24.1" y="38.1">AGND</text>
<text x="127" y="40.6">BIAS_DRV</text>
<text x="24.1" y="43.2">8P</text>
<text x="24.1" y="45.7">7P</text>
<text x="24.1" y="48.3">6P</text>
<text x="24.1" y="50.8">5P</text>
<text x="24.1" y="53.3">4P</text>
<text x="24.1" y="58.4">2P</text>
<text x="24.1" y="55.9">3P</text>
<text x="24.1" y="61">1P</text>
<text x="24.1" y="63.5">SRB1</text>
<text x="24.1" y="66">AVSS</text>
<text x="147.3" y="101.6">BIAS_DRV</text>
<text x="24.1" y="142.2">AVDD</text>
<text x="24.1" y="147.3">BIAS</text>
<text x="24.1" y="144.8">AGND</text>
<text x="24.1" y="149.9">8N</text>
<text x="24.1" y="152.4">7N</text>
<text x="24.1" y="154.9">6N</text>
<text x="24.1" y="157.5">5N</text>
<text x="24.1" y="160">4N</text>
<text x="24.1" y="165.1">2N</text>
<text x="24.1" y="167.6">1N</text>
<text x="24.1" y="162.6">3N</text>
<text x="24.1" y="172.7">AVSS</text>
<text x="24.1" y="170.2">SRB2</text>
</g>
<text font-size="1.8" fill="#008400" x="212.4" y="80">28 C10</text>
<g font-size="1.8" fill="#848400">
<text x="265.7" y="83.4">GPIO4</text>
<text x="265.7" y="86">GPIO3</text>
<text x="265.7" y="88.5">GPIO2</text>
<text x="265.7" y="91.1">GPIO1</text>
<text x="265.7" y="93.6">SCLK</text>
<text x="265.7" y="96.1">MOSI</text>
<text x="265.7" y="98.7">CS</text>
<text x="265.7" y="101.2">MISO</text>
<text x="265.7" y="103.8">START</text>
<text x="265.7" y="106.3">DRDY</text>
<text x="265.7" y="108.8">PWDN</text>
<text x="265.7" y="111.4">RESET</text>
</g>
</svg>
